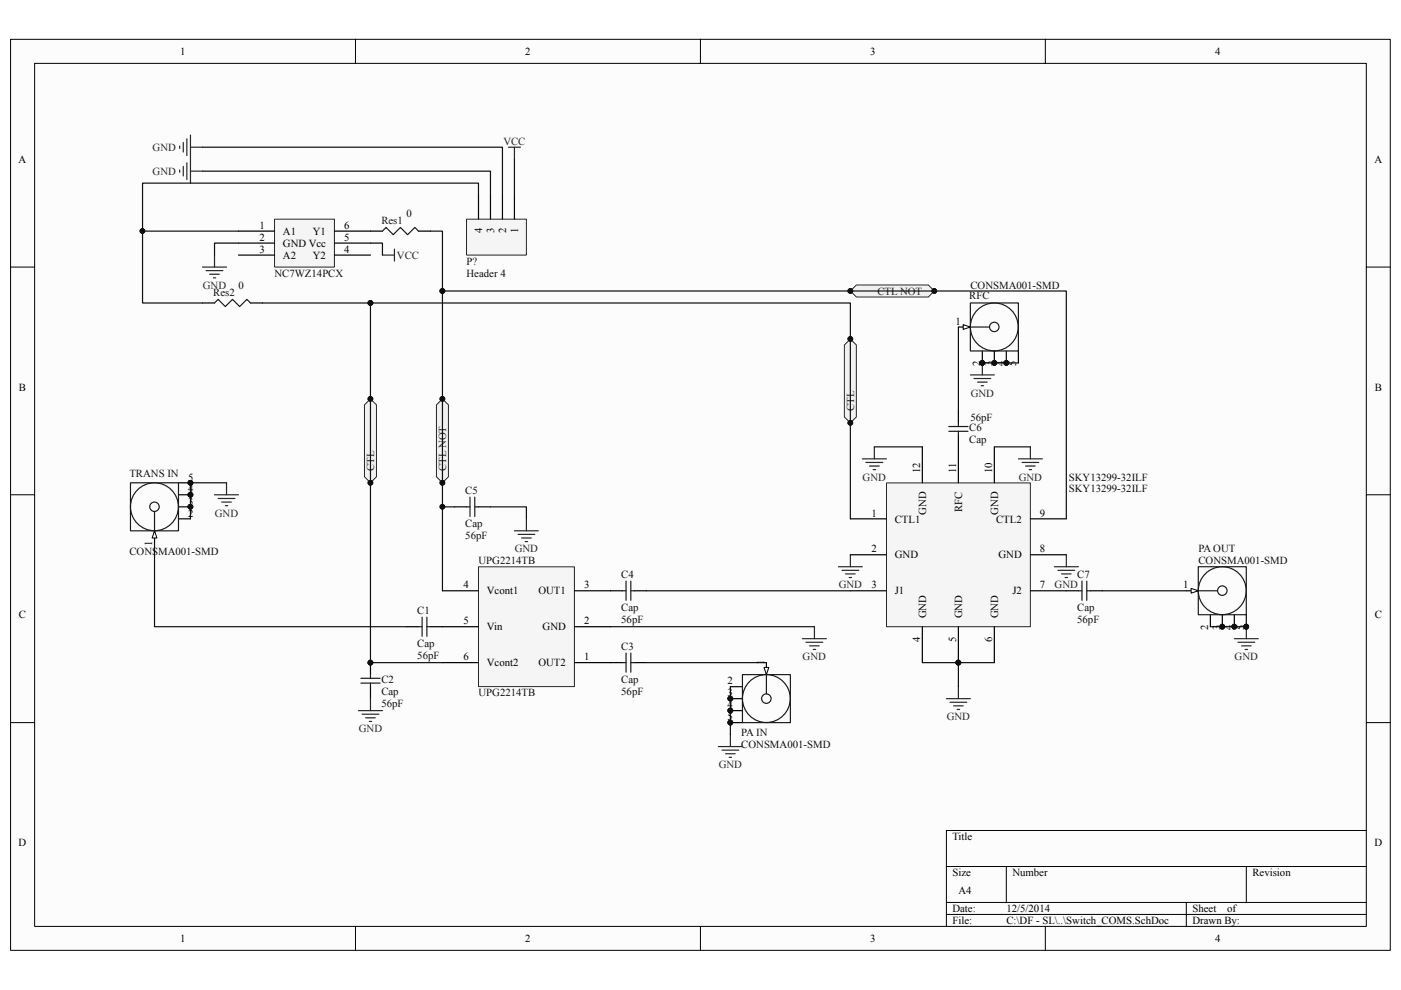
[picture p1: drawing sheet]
<svg xmlns="http://www.w3.org/2000/svg" width="297mm" height="210mm" viewBox="0 0 297 210" stroke-linecap="round" stroke-linejoin="round" font-family="sans-serif">
<path d="M2.3 8.4h292.5v193.2h-292.5z" fill="#fcfcfc"/>
<path d="M2.2 8.3h292.6v193.3h-292.6z" fill="none" stroke="#000" stroke-width=".21"/>
<path d="M7.4 13.5h282.3v183h-282.3z" fill="#fcfcfc"/>
<g fill="none" stroke="#000" stroke-width=".21">
<path d="M7.3 13.4h282.4v183.1h-282.4zM75.4 8.3v5.1M148.5 8.3v5.1M221.6 8.3v5.1M2.2 56.6h5.1M289.7 56.6h5.1M2.2 104.9h5.1M289.7 104.9h5.1M2.2 153.3h5.1M289.7 153.3h5.1M289.7 176.1h-89v20.4M75.4 196.5v5.1"/>
<path d="M148.5 196.5v5.1M200.7 183.8h89M200.7 191.4h89M200.7 194h89M213.4 183.8v7.6M221.6 196.5v5.1M251.5 191.4v5.1M264.2 183.8v7.6"/>
</g>
<path d="M32.8 112.6v2.5M37.8 102.4h2.6" fill="none" stroke="#000" stroke-width=".25"/>
<circle cx="40.4" cy="102.4" r=".49" fill="#0e0e0e" stroke="#0e0e0e" stroke-width=".21"/>
<g fill="none" stroke="#1c1c1c" stroke-width=".25">
<circle cx="32.7" cy="107.5" r="5.1"/>
<circle cx="32.8" cy="107.5" r="1"/>
</g>
<path d="M32.8 112.6l.5 1.5h-1z" fill="#fcfcfc" stroke="#000" stroke-width=".21"/>
<path d="M203.2 69.4h2.5M215.9 74.4v2.6M37.8 110h2.6M37.8 107.5h2.6M37.8 104.9h2.6" fill="none" stroke="#000" stroke-width=".25"/>
<g fill="#0e0e0e" stroke="#0e0e0e" stroke-width=".21">
<circle cx="40.4" cy="107.5" r=".49"/>
<circle cx="40.4" cy="104.9" r=".49"/>
<circle cx="40.4" cy="102.4" r=".49"/>
</g>
<g fill="none" stroke="#1c1c1c" stroke-width=".25">
<path d="M27.7 102.4h10.1v10.2h-10.1zM32.8 108.5v4.1"/>
<circle cx="210.8" cy="69.3" r="5.1"/>
<circle cx="210.8" cy="69.3" r="1"/>
</g>
<path d="M204.2 68.9l1.5 .5-1.5 .5z" fill="#fcfcfc" stroke="#000" stroke-width=".21"/>
<path d="M208.3 74.4v2.6M210.8 74.4v2.6M213.4 74.4v2.6M154.9 153.3h2.5M162.5 140.5v2.6" fill="none" stroke="#000" stroke-width=".25"/>
<g fill="#0e0e0e" stroke="#0e0e0e" stroke-width=".21">
<circle cx="208.3" cy="77" r=".5"/>
<circle cx="210.8" cy="77" r=".49"/>
<circle cx="213.3" cy="77" r=".49"/>
<circle cx="154.8" cy="153.3" r=".49"/>
</g>
<g fill="none" stroke="#1c1c1c" stroke-width=".25">
<path d="M205.7 64.3h10.2v10.1h-10.2zM205.7 69.4h4.1"/>
<circle cx="162.5" cy="148.2" r="5.1"/>
<circle cx="162.5" cy="148.2" r="1.01"/>
</g>
<path d="M162 141.6h1l-.5 1.5z" fill="#fcfcfc" stroke="#000" stroke-width=".21"/>
<path d="M251.5 125.3h2.6M264.2 130.4v2.5M154.9 145.6h2.5M154.9 148.2h2.5M154.9 150.7h2.5" fill="none" stroke="#000" stroke-width=".25"/>
<g fill="#0e0e0e" stroke="#0e0e0e" stroke-width=".21">
<circle cx="154.8" cy="148.2" r=".49"/>
<circle cx="154.8" cy="150.7" r=".49"/>
<circle cx="154.8" cy="153.3" r=".49"/>
<circle cx="264.2" cy="132.9" r=".5"/>
</g>
<g fill="none" stroke="#1c1c1c" stroke-width=".25">
<path d="M157.4 143.1h10.2v10.2h-10.2zM162.5 143.1v4.1"/>
<circle cx="259.1" cy="125.3" r="5.1"/>
<circle cx="259.1" cy="125.3" r="1.01"/>
</g>
<path d="M252.5 124.8l1.6 .5-1.6 .5z" fill="#fcfcfc" stroke="#000" stroke-width=".21"/>
<g fill="none" stroke="#000" stroke-width=".25">
<path d="M203.2 87.2v2.5M203.2 92.2v2.6M96.3 107.5h2.6M101.4 107.5h2.6M86.2 132.9h2.5M91.3 132.9h2.5M129.4 125.3h2.6M134.5 125.3h2.6M226.1 125.3h2.5M231.2 125.3h2.5M256.6 130.4v2.5M259.2 130.4v2.5"/>
<path d="M261.7 130.4v2.5M78.5 140.5v2.6M78.5 145.6v2.6M129.4 140.5h2.6M134.5 140.5h2.6"/>
</g>
<g fill="#0e0e0e" stroke="#0e0e0e" stroke-width=".21">
<circle cx="259.1" cy="132.9" r=".5"/>
<circle cx="261.7" cy="132.9" r=".5"/>
<circle cx="264.2" cy="132.9" r=".5"/>
<circle cx="78.5" cy="140.5" r=".5"/>
</g>
<g fill="none" stroke="#1c1c1c" stroke-width=".25">
<path d="M201.2 90.5h4M201.2 91.5h4M203.2 89.7v.8M203.2 91.5v.7M98.9 107.5h.7M99.6 105.5v4M100.7 105.5v4M100.7 107.5h.7M88.7 132.9h.8M89.5 130.9v4.1M90.5 130.9v4.1M90.5 132.9h.8"/>
<path d="M132 125.3h.7M132.7 123.3v4M132.7 138.5v4.1M133.7 123.3v4M133.7 138.5v4.1M133.7 125.3h.8M228.6 125.3h.8M229.4 123.3v4M230.4 123.3v4M230.4 125.3h.8M254.1 120.2h10.1v10.2h-10.1zM254.1 125.3h4"/>
<path d="M76.5 143.9h4.1M76.5 144.9h4.1M78.5 143.1v.8M78.5 144.9v.7M132 140.5h.7M133.7 140.5h.8"/>
</g>
<g fill="none" stroke="#262626" stroke-width=".25">
<path d="M182.8 97.3h5.1M183.6 98.1h3.6M184.4 98.8h2M185.1 99.6h.5M185.4 94.8v2.5M215.9 97.3h5.1M216.7 98.1h3.5M217.4 98.8h2.1M218.2 99.6h.5M218.5 94.8v2.5M109.1 112.6h5M109.8 113.3h3.6"/>
<path d="M110.6 114.1h2M111.4 114.9h.5M111.6 110v2.6M180.3 117.7v2.5M226.1 117.7v2.5M170.1 135.5h5.1M170.9 136.2h3.6M171.7 137h2M172.4 137.8h.5M172.7 132.9v2.6M177.8 120.2h5M178.5 121h3.6"/>
<path d="M179.3 121.7h2M180 122.5h.5M223.5 120.2h5.1M224.3 121h3.6M225.1 121.7h2M225.8 122.5h.5M76 150.7h5.1M76.8 151.5h3.5M77.5 152.3h2.1M78.3 153h.5M78.5 148.2v2.5M200.7 148.2h5"/>
<path d="M201.4 148.9h3.6M202.2 149.7h2M202.9 150.5h.6M203.2 145.6v2.6"/>
</g>
<path d="M101.5 120.2h20.3v25.4h-20.3z" fill="#f5f5f5"/>
<path d="M101.4 120.2h20.4v25.4h-20.4z" fill="none" stroke="#262626" stroke-width=".21"/>
<path d="M93.8 132.9h7.6M93.8 125.3h7.6M121.8 132.9h7.6M121.8 125.3h7.6M93.8 140.5h7.6M121.8 140.5h7.6" fill="none" stroke="#000" stroke-width=".25"/>
<path d="M188 102.4h30.5v30.5h-30.5z" fill="#f5f5f5"/>
<path d="M188 102.4h30.5v30.5h-30.5z" fill="none" stroke="#262626" stroke-width=".21"/>
<path d="M195.6 94.8v7.6M203.2 94.8v7.6M210.8 94.8v7.6M180.3 110h7.6M180.3 117.7h7.6M218.5 110h7.6M218.5 117.7h7.6M180.3 125.3h7.6M195.6 132.9v7.6M203.2 132.9v7.6M210.8 132.9v7.6M218.5 125.3h7.6" fill="none" stroke="#000" stroke-width=".25"/>
<g fill="#0e0e0e" stroke="#0e0e0e" stroke-width=".21">
<circle cx="203.2" cy="140.5" r=".5"/>
<circle cx="208.3" cy="77" r=".5"/>
<circle cx="264.2" cy="132.9" r=".5"/>
</g>
<g fill="none" stroke="#262626" stroke-width=".25">
<path d="M205.7 79.5h5.1M208.3 77v2.5M206.5 80.3h3.6M207.3 81h2M208 81.8h.5M45.5 104.9h5.1M46.2 105.7h3.6M47 106.5h2M47.8 107.3h.5M48 102.4v2.5M261.7 135.5h5.1M262.5 136.2h3.5"/>
<path d="M263.2 137h2.1M264 137.8h.5M264.2 132.9v2.6"/>
</g>
<path d="M78.5 84.6l1.3 1.3v15.2l-1.3 1.3-1.2-1.3v-15.2z" fill-rule="evenodd" fill="#f0f0f0" stroke="#262626" stroke-width=".21"/>
<g fill="#0e0e0e" stroke="#0e0e0e" stroke-width=".21">
<circle cx="78.5" cy="102.4" r=".5"/>
<circle cx="78.5" cy="84.6" r=".5"/>
</g>
<path d="M180.3 71.9l1.3 1.3v15.2l-1.3 1.3-1.3-1.3v-15.2z" fill-rule="evenodd" fill="#f0f0f0" stroke="#262626" stroke-width=".21"/>
<g fill="#0e0e0e" stroke="#0e0e0e" stroke-width=".21">
<circle cx="180.3" cy="89.7" r=".49"/>
<circle cx="180.3" cy="71.9" r=".49"/>
</g>
<path d="M93.8 84.6l1.3 1.3v15.2l-1.3 1.3-1.3-1.3v-15.2z" fill-rule="evenodd" fill="#f0f0f0" stroke="#262626" stroke-width=".21"/>
<g fill="#0e0e0e" stroke="#0e0e0e" stroke-width=".21">
<circle cx="93.8" cy="102.4" r=".5"/>
<circle cx="93.8" cy="84.6" r=".5"/>
</g>
<path d="M180.3 61.7l1.3-1.2h15.2l1.3 1.2-1.3 1.3h-15.2z" fill-rule="evenodd" fill="#f0f0f0" stroke="#262626" stroke-width=".21"/>
<g fill="#0e0e0e" stroke="#0e0e0e" stroke-width=".21">
<circle cx="180.3" cy="61.7" r=".49"/>
<circle cx="198.1" cy="61.7" r=".49"/>
</g>
<path d="M152.3 158.3h5.1M153.1 159.1h3.5M153.8 159.9h2.1M154.9 155.8v2.5M154.6 160.6h.5" fill="none" stroke="#262626" stroke-width=".25"/>
<path d="M58.2 46.5h12.7v10.1h-12.7z" fill="#f5f5f5"/>
<path d="M58.2 46.5h12.7v10.1h-12.7z" fill="none" stroke="#262626" stroke-width=".21"/>
<path d="M50.6 49h7.6M50.6 54.1h7.6M50.6 51.6h7.6M70.9 49h10.2M70.9 54.1h7.6M70.9 51.6h7.6M88.7 49h2.6M42.9 64.3h2.6M53.1 64.3h2.5" fill="none" stroke="#000" stroke-width=".25"/>
<g fill="none" stroke="#262626" stroke-width=".25">
<path d="M38.1 36v.6M38.9 35.3v2M39.6 34.5v3.6M40.4 36.3h2.5M40.4 33.8v5M107.8 31.2h2.5M109.1 31.2v2.6M42.9 56.6h5.1M43.7 57.4h3.6M44.5 58.2h2M45.2 58.9h.5M45.5 54.1v2.5"/>
<path d="M81.1 54.1h2.5M83.6 52.8v2.6"/>
</g>
<path d="M81.1 49l.7-.8 1.6 1.6 1.5-1.6 1.5 1.6 1.6-1.6 .7 .8M45.5 64.3l.7-.8 1.6 1.5 1.5-1.5 1.5 1.5 1.5-1.5 .8 .8" fill="none" stroke="#1c1c1c" stroke-width=".25"/>
<path d="M98.9 46.5h12.7v7.6h-12.7z" fill="#f5f5f5"/>
<path d="M98.9 46.5h12.7v7.6h-12.7z" fill="none" stroke="#262626" stroke-width=".21"/>
<path d="M101.4 41.4v5.1M104 41.4v5.1M106.5 41.4v5.1M109.1 41.4v5.1" fill="none" stroke="#000" stroke-width=".25"/>
<path d="M38.1 31v.5M38.9 30.2v2M39.6 29.4v3.6M40.4 31.2h2.5M40.4 28.7v5.1" fill="none" stroke="#262626" stroke-width=".25"/>
<g fill="none" stroke="#0e0e0e" stroke-width=".25">
<path d="M42.9 36.3h61.1v5.1M42.9 31.2h63.6v10.2M109.1 33.8v7.6M50.6 51.6h-5.1v2.5M50.6 49h-20.4v15.3h12.7M78.5 51.6h2.6v2.5M91.3 49h2.5v12.7M101.4 41.4v-2.6h-71.2v10.2M55.6 64.3h22.9M78.5 64.3h101.8v45.7M78.5 64.3v76.2h15.3M93.8 61.7h132.3v48.3"/>
<path d="M93.8 61.7v45.8M203.2 69.4v17.8M208.3 77h7.6M185.4 94.8h10.2M210.8 94.8h7.7M32.8 115.1v17.8h53.4M48 102.4h-7.6v7.6M96.3 107.5h-2.5v17.8M104 107.5h7.6v2.5M129.4 132.9h43.3M137.1 125.3h43.2M233.7 125.3h17.8"/>
<path d="M256.6 132.9h7.6M137.1 140.5h25.4M154.9 145.6v10.2M195.6 140.5h15.2M203.2 140.5v5.1"/>
</g>
<g fill="#0e0e0e" stroke="#0e0e0e" stroke-width=".21">
<circle cx="93.8" cy="107.5" r=".5"/>
<circle cx="203.2" cy="140.5" r=".5"/>
<circle cx="40.4" cy="107.5" r=".49"/>
<circle cx="40.4" cy="104.9" r=".49"/>
<circle cx="40.4" cy="102.4" r=".49"/>
<circle cx="264.2" cy="132.9" r=".5"/>
<circle cx="261.7" cy="132.9" r=".5"/>
<circle cx="259.1" cy="132.9" r=".5"/>
<circle cx="208.3" cy="77" r=".5"/>
<circle cx="210.8" cy="77" r=".49"/>
<circle cx="213.3" cy="77" r=".49"/>
<circle cx="154.8" cy="148.2" r=".49"/>
<circle cx="154.8" cy="150.7" r=".49"/>
<circle cx="154.8" cy="153.3" r=".49"/>
<circle cx="93.8" cy="102.4" r=".5"/>
<circle cx="93.8" cy="84.6" r=".5"/>
<circle cx="93.8" cy="61.7" r=".5"/>
<circle cx="198.1" cy="61.7" r=".49"/>
<circle cx="180.3" cy="61.7" r=".49"/>
<circle cx="180.3" cy="89.7" r=".49"/>
<circle cx="180.3" cy="71.9" r=".49"/>
<circle cx="78.5" cy="64.3" r=".5"/>
<circle cx="30.2" cy="49" r=".49"/>
<circle cx="78.5" cy="140.5" r=".5"/>
<circle cx="78.5" cy="102.4" r=".5"/>
<circle cx="78.5" cy="84.6" r=".5"/>
</g>
<g font-size="2.3">
<text x="38.2" y="11.7">1</text>
<text x="111.4" y="11.7">2</text>
<text x="184.5" y="11.7">3</text>
<text x="257.6" y="11.7">4</text>
<text x="4" y="34.5">A</text>
<text x="291.4" y="34.5">A</text>
<text x="55" y="48.5">1</text>
<text x="55" y="53.6">3</text>
<text x="55" y="51.1">2</text>
<text x="60" y="49.8">A1</text>
<text x="60" y="52.3">GND Vcc</text>
<text x="66.3" y="49.8">Y1</text>
<text x="73" y="53.6">4</text>
<text x="73" y="48.5">6</text>
<text x="73" y="51.1">5</text>
<text x="102.2" y="49.4" transform="rotate(-90 102.2 49.4)">4</text>
<text x="104.8" y="49.4" transform="rotate(-90 104.8 49.4)">3</text>
<text x="107.3" y="49.4" transform="rotate(-90 107.3 49.4)">2</text>
<text x="109.9" y="49.4" transform="rotate(-90 109.9 49.4)">1</text>
<text x="60" y="54.9">A2</text>
<text x="66.3" y="54.9">Y2</text>
<text x="202.6" y="68.9">1</text>
<text x="207.8" y="77.6" transform="rotate(-90 207.8 77.6)">2</text>
<text x="210.3" y="77.6" transform="rotate(-90 210.3 77.6)">3</text>
<text x="212.9" y="77.6" transform="rotate(-90 212.9 77.6)">4</text>
<text x="215.4" y="77.6" transform="rotate(-90 215.4 77.6)">5</text>
<text x="4" y="82.8">B</text>
<text x="291.5" y="82.8">B</text>
<text x="39.9" y="101.9">5</text>
<text x="195.1" y="100.4" transform="rotate(-90 195.1 100.4)">12</text>
<text x="202.7" y="100.4" transform="rotate(-90 202.7 100.4)">11</text>
<text x="210.3" y="100.4" transform="rotate(-90 210.3 100.4)">10</text>
<text x="39.9" y="107">3</text>
<text x="39.9" y="104.5">4</text>
<text x="39.9" y="109.6">2</text>
<text x="184.8" y="109.6">1</text>
<text x="189.7" y="110.8">CTL1</text>
<text x="196.3" y="109.2" transform="rotate(-90 196.3 109.2)">GND</text>
<text x="204" y="108.5" transform="rotate(-90 204 108.5)">RFC</text>
<text x="211.2" y="110.8">CTL2</text>
<text x="211.6" y="109.2" transform="rotate(-90 211.6 109.2)">GND</text>
<text x="220.5" y="109.6">9</text>
<text x="32.3" y="115.8" transform="rotate(-90 32.3 115.8)">1</text>
<text x="184.8" y="117.2">2</text>
<text x="189.7" y="118.4">GND</text>
<text x="211.7" y="118.4">GND</text>
<text x="220.5" y="117.2">8</text>
<text x="98.3" y="124.8">4</text>
<text x="123.8" y="124.8">3</text>
<text x="184.8" y="124.8">3</text>
<text x="220.5" y="124.8">7</text>
<text x="250.9" y="124.8">1</text>
<text x="4" y="131.2">C</text>
<text x="103.2" y="126.1">Vcont1</text>
<text x="114.1" y="126.1">OUT1</text>
<text x="189.7" y="126.1">J1</text>
<text x="196.3" y="131.1" transform="rotate(-90 196.3 131.1)">GND</text>
<text x="204" y="131.1" transform="rotate(-90 204 131.1)">GND</text>
<text x="211.6" y="131.1" transform="rotate(-90 211.6 131.1)">GND</text>
<text x="214.6" y="126.1">J2</text>
<text x="291.5" y="131.2">C</text>
<text x="98.3" y="132.4">5</text>
<text x="103.2" y="133.7">Vin</text>
<text x="115" y="133.7">GND</text>
<text x="123.8" y="132.4">2</text>
<text x="195.1" y="136.1" transform="rotate(-90 195.1 136.1)">4</text>
<text x="202.7" y="136.1" transform="rotate(-90 202.7 136.1)">5</text>
<text x="210.3" y="136.1" transform="rotate(-90 210.3 136.1)">6</text>
<text x="256.1" y="133.6" transform="rotate(-90 256.1 133.6)">2</text>
<text x="258.7" y="133.6" transform="rotate(-90 258.7 133.6)">3</text>
<text x="261.2" y="133.6" transform="rotate(-90 261.2 133.6)">4</text>
<text x="263.8" y="133.6" transform="rotate(-90 263.8 133.6)">5</text>
<text x="98.3" y="140.1">6</text>
<text x="103.2" y="141.3">Vcont2</text>
<text x="114.1" y="141.3">OUT2</text>
<text x="123.8" y="140.1">1</text>
<text x="162" y="141.1" transform="rotate(-90 162 141.1)">1</text>
<text x="154.2" y="145.2">2</text>
<text x="154.2" y="147.7">3</text>
<text x="154.2" y="152.8">5</text>
<text x="154.2" y="150.2">4</text>
<text x="4" y="179.5">D</text>
<text x="201.9" y="178.2">Title</text>
<text x="291.4" y="179.5">D</text>
<text x="201.9" y="185.8">Size</text>
<text x="214.6" y="185.8">Number</text>
<text x="265.5" y="185.8">Revision</text>
<text x="203.2" y="189.7">A4</text>
<text x="201.9" y="193.5">Date:</text>
<text x="201.9" y="196">File:</text>
<text x="213.4" y="193.5">12/5/2014</text>
<text x="213.4" y="196">C:\DF - SL\..\Switch_COMS.SchDoc</text>
<text x="252.8" y="193.5">Sheet</text>
<text x="252.8" y="196">Drawn By:</text>
<text x="260.2" y="193.5">of</text>
<text x="38.2" y="199.8">1</text>
<text x="111.4" y="199.8">2</text>
<text x="184.5" y="199.8">3</text>
<text x="257.6" y="199.8">4</text>
</g>
<g font-size="2.3" fill="#262626">
<text x="32.4" y="32">GND</text>
<text x="106.7" y="30.7">VCC</text>
<text x="32.4" y="37.1">GND</text>
<text x="84.2" y="54.9">VCC</text>
<text x="43" y="61.2">GND</text>
<text x="186" y="62.5">CTL NOT</text>
<text x="181.1" y="87.2" transform="rotate(-90 181.1 87.2)">CTL</text>
<text x="205.8" y="84.1">GND</text>
<text x="79.3" y="99.9" transform="rotate(-90 79.3 99.9)">CTL</text>
<text x="94.6" y="99.9" transform="rotate(-90 94.6 99.9)">CTL NOT</text>
<text x="182.9" y="101.9">GND</text>
<text x="216" y="101.9">GND</text>
<text x="45.5" y="109.6">GND</text>
<text x="109.1" y="117.2">GND</text>
<text x="177.8" y="124.8">GND</text>
<text x="223.6" y="124.8">GND</text>
<text x="170.2" y="140.1">GND</text>
<text x="261.8" y="140.1">GND</text>
<text x="76.1" y="155.3">GND</text>
<text x="200.7" y="152.8">GND</text>
<text x="152.4" y="163">GND</text>
</g>
<g font-size="2.3" fill="#0e0e0e">
<text x="80.9" y="47.5">Res1</text>
<text x="86.2" y="46">0</text>
<text x="58.2" y="58.7">NC7WZ14PCX</text>
<text x="98.9" y="56.2">P?</text>
<text x="98.9" y="58.7">Header 4</text>
<text x="45.2" y="62.8">Res2</text>
<text x="50.6" y="61.2">0</text>
<text x="205.5" y="63.5">RFC</text>
<text x="205.7" y="61.2">CONSMA001-SMD</text>
<text x="205.7" y="89.2">56pF</text>
<text x="205.5" y="91.5">C6</text>
<text x="205.5" y="94">Cap</text>
<text x="27.4" y="101.2">TRANS IN</text>
<text x="226.6" y="101.9">SKY13299-32ILF</text>
<text x="98.7" y="104.7">C5</text>
<text x="226.6" y="104.5">SKY13299-32ILF</text>
<text x="98.7" y="111.8">Cap</text>
<text x="27.4" y="117.7">CONSMA001-SMD</text>
<text x="98.7" y="114.4">56pF</text>
<text x="101.4" y="119.7">UPG2214TB</text>
<text x="254.1" y="117.2">PA OUT</text>
<text x="254.1" y="119.7">CONSMA001-SMD</text>
<text x="131.7" y="122.5">C4</text>
<text x="228.4" y="122.5">C7</text>
<text x="88.5" y="130.2">C1</text>
<text x="131.7" y="129.6">Cap</text>
<text x="228.4" y="129.6">Cap</text>
<text x="88.5" y="137.3">Cap</text>
<text x="131.7" y="137.8">C3</text>
<text x="131.7" y="132.2">56pF</text>
<text x="228.4" y="132.2">56pF</text>
<text x="88.5" y="139.8">56pF</text>
<text x="80.9" y="150">56pF</text>
<text x="80.9" y="144.9">C2</text>
<text x="80.9" y="147.4">Cap</text>
<text x="101.4" y="147.7">UPG2214TB</text>
<text x="131.7" y="147.4">56pF</text>
<text x="131.7" y="144.9">Cap</text>
<text x="157.2" y="156.1">PA IN</text>
<text x="157.2" y="158.6">CONSMA001-SMD</text>
</g>
</svg>
